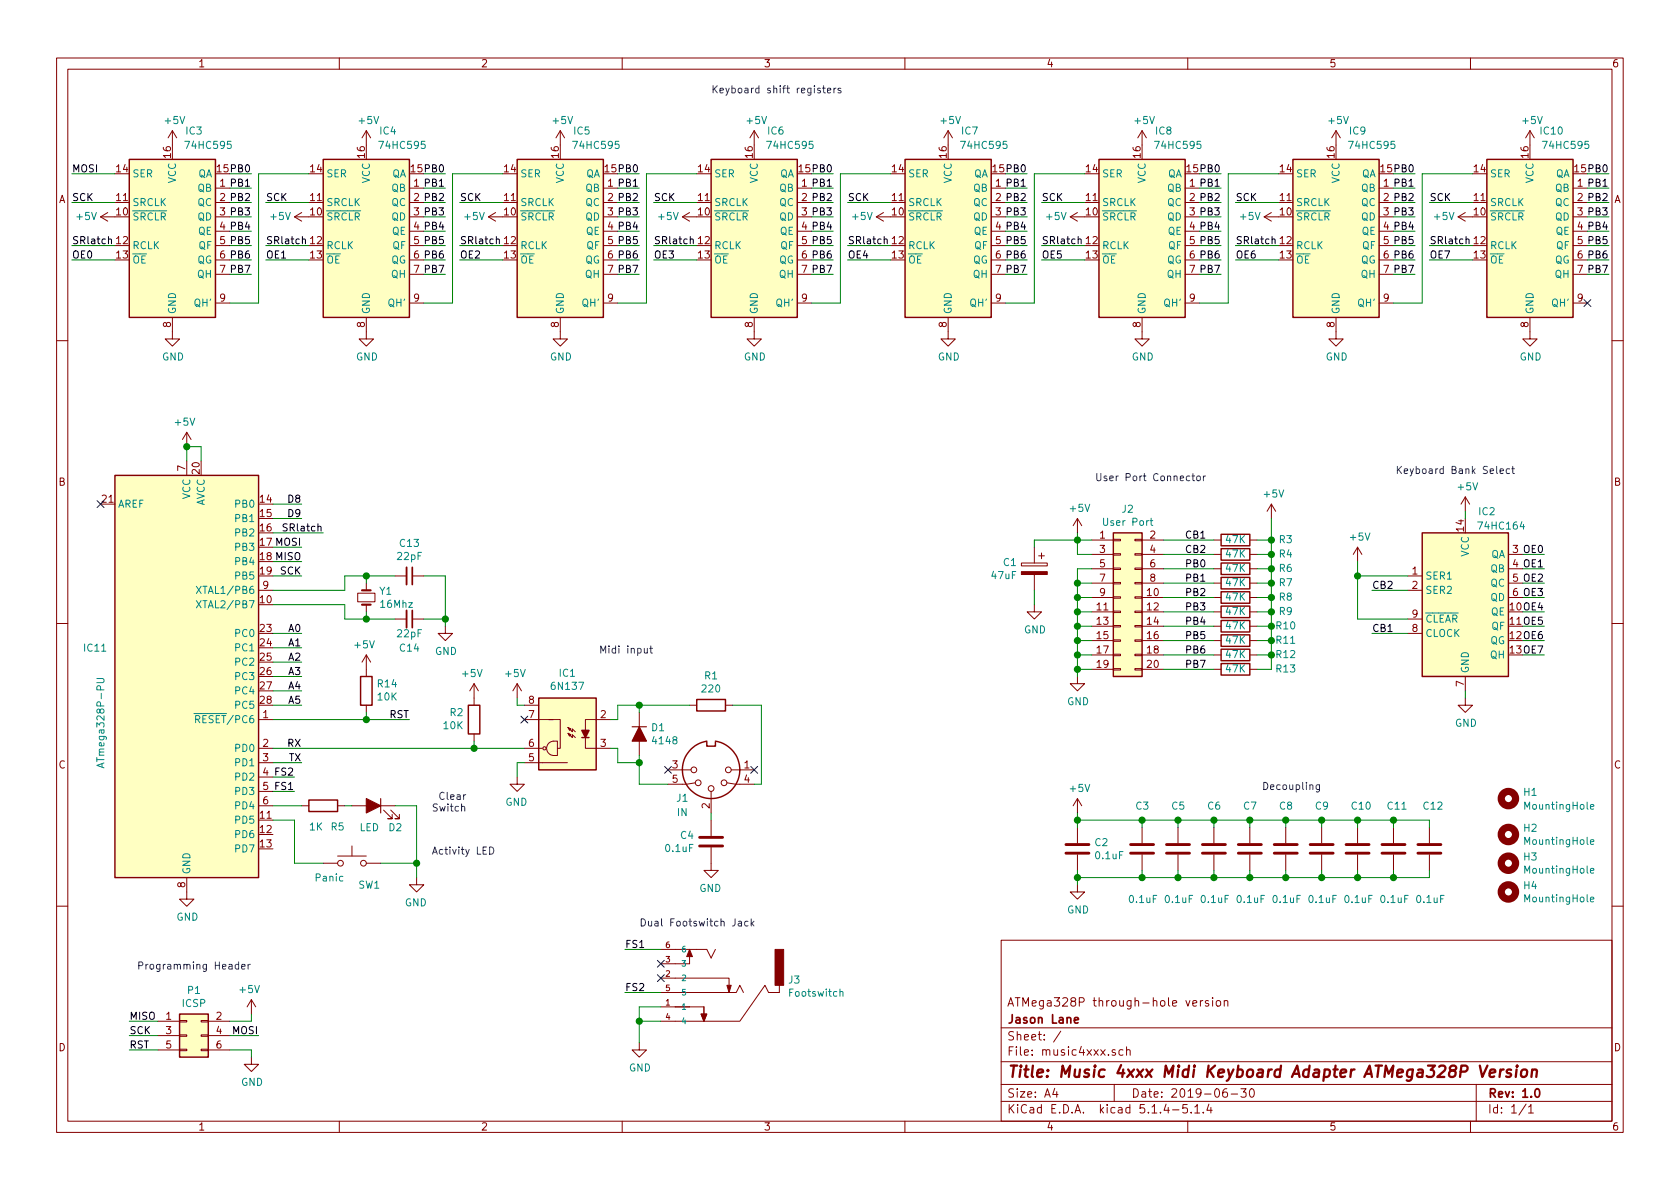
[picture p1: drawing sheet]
<svg xmlns="http://www.w3.org/2000/svg" width="297mm" height="210mm" viewBox="0 0 297 210" stroke-linecap="round" stroke-linejoin="round" font-family="sans-serif">
<g fill="none" stroke="#840000" stroke-width=".18">
<path d="M10 10.3h277v189.9h-277zM12 12.2h273v186.1h-273zM60 10.3v1.9M110 10.3v1.9M160 10.3v1.9M210 10.3v1.9M260 10.3v1.9M17.8 38.3h2.5M17.8 38.3l1.2 .8M19 37.6l-1.2 .7M30.5 23.1l-.8 1.3M30.5 23.1v2.5"/>
<path d="M30.5 23.1l.7 1.3M38.1 33.3h2.5M38.1 35.8h2.5M38.1 38.3h2.5M52.1 38.3h2.5M52.1 38.3l1.2 .8M53.3 37.6l-1.2 .7M64.8 23.1v2.5M64.8 23.1l-.8 1.3M64.8 23.1l.7 1.3M72.4 33.3h2.5M72.4 35.8h2.5"/>
<path d="M72.4 38.3h2.5M86.4 38.3h2.5M86.4 38.3l1.2 .8M87.6 37.6l-1.2 .7M99.1 23.1v2.5M99.1 23.1l-.8 1.3M99.1 23.1l.7 1.3M106.7 33.3h2.5M106.7 35.8h2.5M106.7 38.3h2.5M120.6 38.3h2.6M120.6 38.3l1.3 .8"/>
<path d="M121.9 37.6l-1.3 .7M133.3 23.1l-.7 1.3M133.3 23.1v2.5M133.3 23.1l.8 1.3M141 33.3h2.5M141 35.8h2.5M141 38.3h2.5M154.9 38.3h2.6M154.9 38.3l1.3 .8M156.2 37.6l-1.3 .7M167.6 23.1l-.7 1.3M167.6 23.1v2.5"/>
<path d="M167.6 23.1l.8 1.3M175.3 33.3h2.5M175.3 35.8h2.5M175.3 38.3h2.5M189.2 38.3h2.6M189.2 38.3l1.3 .8M190.5 37.6l-1.3 .7M201.9 23.1v2.5M201.9 23.1l-.7 1.3M201.9 23.1l.8 1.3M209.5 33.3h2.6M209.5 35.8h2.6"/>
<path d="M209.5 38.3h2.6M223.5 38.3h2.6M223.5 38.3l1.3 .8M224.8 37.6l-1.3 .7M236.2 23.1l-.7 1.3M236.2 23.1v2.5M236.2 23.1l.8 1.3M243.8 33.3h2.6M243.8 35.8h2.6M243.8 38.3h2.6M257.8 38.3h2.5M257.8 38.3l1.3 .8"/>
<path d="M259.1 37.6l-1.3 .7M270.5 23.1l-.8 1.3M270.5 23.1v2.5M270.5 23.1l.8 1.3M278.1 33.3h2.6M278.1 35.8h2.6M278.1 38.3h2.6M30.5 56.1v3.8h1.2l-1.2 1.3-1.3-1.3h1.3M38.1 40.9h2.5M38.1 43.4h2.5M38.1 46h2.5M38.1 48.5h2.5"/>
<path d="M38.1 53.6h2.5M64.8 56.1v3.8h1.2l-1.2 1.3-1.3-1.3h1.3M72.4 40.9h2.5M72.4 43.4h2.5M72.4 46h2.5M72.4 48.5h2.5M72.4 53.6h2.5M99.1 56.1v3.8h1.2l-1.2 1.3-1.3-1.3h1.3M106.7 40.9h2.5M106.7 43.4h2.5M106.7 46h2.5M106.7 48.5h2.5"/>
<path d="M106.7 53.6h2.5M133.3 56.1v3.8h1.3l-1.3 1.3-1.2-1.3h1.2M141 40.9h2.5M141 43.4h2.5M141 46h2.5M141 48.5h2.5M141 53.6h2.5M167.6 56.1v3.8h1.3l-1.3 1.3-1.2-1.3h1.2M175.3 40.9h2.5M175.3 43.4h2.5M175.3 46h2.5M175.3 48.5h2.5"/>
<path d="M175.3 53.6h2.5M201.9 56.1v3.8h1.3l-1.3 1.3-1.2-1.3h1.2M209.5 40.9h2.6M209.5 43.4h2.6M209.5 46h2.6M209.5 48.5h2.6M209.5 53.6h2.6M236.2 56.1v3.8h1.3l-1.3 1.3-1.3-1.3h1.3M243.8 40.9h2.6M243.8 43.4h2.6M243.8 46h2.6M243.8 48.5h2.6"/>
<path d="M243.8 53.6h2.6M270.5 56.1v3.8h1.3l-1.3 1.3-1.3-1.3h1.3M278.1 40.9h2.6M278.1 43.4h2.6M278.1 46h2.6M278.1 48.5h2.6M278.1 53.6h2.6M10 60.2h2M33 76.4l.8 1.3M33 76.4v2.6M33 76.4l-.7 1.3M285 60.2h2"/>
<path d="M33 81.5v2.6M180.6 99.6h4.6v.5h-4.6zM182.9 96.8v2.8M183.6 98.3h1.1M184.1 97.8v1M190.5 91.7v2.5M190.5 91.7l-.8 1.3M190.5 91.7l.8 1.3M193 98h3.8M193 95.5h3.8M196.8 97.9h1.3v.3h-1.3zM196.8 95.4h1.3v.2h-1.3z"/>
<path d="M200.7 97.9h1.2v.3h-1.2zM200.7 95.4h1.2v.2h-1.2zM201.9 98h3.8M201.9 95.5h3.8M214.6 98h1.3M214.6 95.5h1.3M221 98h1.2M221 95.5h1.2M224.8 89.1l-.8 1.3M224.8 89.1v2.6M224.8 89.1l.8 1.3M240 96.8l-.7 1.2"/>
<path d="M240 96.8v2.5M240 96.8l.8 1.2M259.1 87.9l-.8 1.2M259.1 87.9v2.5M259.1 87.9l.7 1.2M266.7 98h2.5M10 110.3h2M45.7 104.4h2.6M63.2 104.9h3.1v1.5h-3.1zM64.8 115.8l.7 1.3M64.8 103.1v1.3M64.8 106.9v1.3"/>
<path d="M64.8 115.8v3.8M64.8 115.8l-.8 1.3M69.8 109.5h2.1M69.8 101.8h2.1M72.9 109.5h2M72.9 101.8h2M78.7 110.7v1.3h1.3l-1.3 1.3-1.2-1.3h1.2M182.9 106.9v1.3h1.2l-1.2 1.3-1.3-1.3h1.3M182.9 101.6v2.8M190.5 119.6v1.3h1.3l-1.3 1.3-1.3-1.3h1.3M193 103.1h3.8M193 100.6h3.8"/>
<path d="M193 105.7h3.8M193 118.4h3.8M193 115.8h3.8M193 113.3h3.8M193 110.7h3.8M193 108.2h3.8M196.8 110.6h1.3v.3h-1.3zM196.8 113.2h1.3v.2h-1.3zM196.8 115.7h1.3v.2h-1.3zM196.8 118.2h1.3v.3h-1.3zM196.8 108.1h1.3v.2h-1.3zM196.8 103h1.3v.2h-1.3z"/>
<path d="M196.8 100.5h1.3v.2h-1.3zM196.8 105.5h1.3v.3h-1.3zM200.7 110.6h1.2v.3h-1.2zM200.7 113.2h1.2v.2h-1.2zM200.7 115.7h1.2v.2h-1.2zM200.7 118.2h1.2v.3h-1.2zM200.7 108.1h1.2v.2h-1.2zM200.7 103h1.2v.2h-1.2zM200.7 100.5h1.2v.2h-1.2zM200.7 105.5h1.2v.3h-1.2zM201.9 103.1h3.8M201.9 100.6h3.8"/>
<path d="M201.9 105.7h3.8M201.9 118.4h3.8M201.9 115.8h3.8M201.9 113.3h3.8M201.9 110.7h3.8M201.9 108.2h3.8M214.6 103.1h1.3M214.6 100.6h1.3M214.6 105.7h1.3M214.6 118.4h1.3M214.6 115.8h1.3M214.6 113.3h1.3"/>
<path d="M214.6 110.7h1.3M214.6 108.2h1.3M221 103.1h1.2M221 100.6h1.2M221 105.7h1.2M221 118.4h1.2M221 115.8h1.2M221 113.3h1.2M221 110.7h1.2M221 108.2h1.2M248.9 109.5h2.6M248.9 101.8h2.6"/>
<path d="M248.9 104.4h2.6M248.9 112h2.6M259.1 119.6v2.6M266.7 103.1h2.5M266.7 100.6h2.5M266.7 105.7h2.5M285 110.3h2M45.7 134.9h2.6M45.7 132.3h2.6M45.7 127.2h2.6M45.7 137.4h2.6M45.7 139.9h2.6"/>
<path d="M64.8 124.7v1.3M83.8 120.9v3.8M83.8 129.8v1.3M83.8 120.9l.8 1.3M83.8 120.9l-.7 1.3M91.4 137.4v1.3h-1.2l1.2 1.2 1.3-1.2h-1.3M91.4 120.9l.8 1.3M91.4 120.9v2.5M91.4 120.9l-.7 1.3M92.7 134.9h7.6M92.7 132.3h3.2M92.7 127.2h5.1"/>
<path d="M92.7 124.7h2.5M97 131.4l.6-.3h1v2.5h-.7a1.27 1.27 0 0 1-1.1-.8 1.27 1.27 0 0 1 .2-1.4zM97 127.2h2.1v5.1h-.5M100.4 128.6l.8 .8v-.5l.5 .5M100.4 128.6l.5 .3-.2 .3zM100.4 129.7l.3 .5 .2-.3-.5-.2 .8 .7v-.5l.5 .5M107.9 127.2h-4.4v5.1h4.4M113 126v7.6M118.1 136.1h4.1M121.9 124.7h1.3M122.9 138.4l-1.5 .3h-3.3M125.7 139.9v3.9"/>
<path d="M128.3 124.7h1.2M128.5 138.4l1.5 .3h3.3M129.3 136.1h4M259.1 123.4v1.3h1.2l-1.2 1.3-1.3-1.3h1.3M33 155.2v3.8h1.3l-1.3 1.3-1.3-1.3h1.3M45.7 142.5h2.6M53.3 142.5h1.3M57.1 152.6h2.6M59.7 142.5h1.3M59.7 151.4h5.1M62.2 142.5h7.6M62.2 149.6v1.8"/>
<path d="M64.8 152.6h2.5M67.8 143.3l1.5 1.5h-.7h.7v-.8M69.1 143.3l1.5 1.5h-.8h.8v-.8M73.7 155.2v1.3h-1.3l1.3 1.2 1.2-1.2h-1.2M125.7 149.9v4h-1.2l1.2 1.3 1.3-1.3h-1.3M125.7 145v2.8M190.5 156.5v1.2h1.3l-1.3 1.3-1.3-1.3h1.3M190.5 141.2l-.8 1.3M190.5 141.2v2.6M190.5 146.3v2.8M190.5 151.1v2.8M190.5 141.2l.8 1.3"/>
<path d="M201.9 146.3v2.8M201.9 151.1v2.8M208.3 146.3v2.8M208.3 151.1v2.8M214.6 146.3v2.8M214.6 151.1v2.8M221 146.3v2.8M221 151.1v2.8M227.3 146.3v2.8M227.3 151.1v2.8M233.7 146.3v2.8M233.7 151.1v2.8"/>
<path d="M240 146.3v2.8M240 151.1v2.8M246.4 146.3v2.8M246.4 151.1v2.8M252.7 146.3v2.8M252.7 151.1v2.8M10 160.2h2M44.4 176.8l.8 1.2M44.4 176.8v2.5M44.4 176.8l-.7 1.2M116.8 173h12.1v1.2M116.8 175.5h13.4l.6-1.3 .6 1.3"/>
<path d="M116.8 167.9h8.2l.7 1.5 .8-1.5M116.8 178h7.7v2.6M121.9 167.9v2.5h-5.1M137.8 174.2v1.3h-1.9l-.6-1.3-4.5 6.4h-14M177 166.3h108v32h-108zM210.9 177.4l.7-.1-.1-.3-.4-.1-.2 .2 .1 .7h.5M212.2 176.9v1M212.7 176.9l-.5 .3M213.7 177l-.4-.1-.2 .2 .1 .3 .5 .1v.3h-.6M214.4 176.4v.2M214.4 176.9v1M215.1 177.1l.2-.2 .4 .2v.7l-.2 .1-.4-.1z"/>
<path d="M216.5 177.1l.2-.2 .3 .1 .1 .9M216.5 176.9v1M285 160.2h2M27.9 180.6h3.8M27.9 183.1h3.8M27.9 185.7h3.8M31.7 185.5h1.3v.3h-1.3zM31.7 180.5h1.3v.2h-1.3zM31.7 183h1.3v.3h-1.3zM35.6 185.5h1.2v.3h-1.2zM35.6 180.5h1.2v.2h-1.2zM35.6 183h1.2v.3h-1.2z"/>
<path d="M36.8 180.6h3.8M36.8 183.1h3.8M36.8 185.7h3.8M44.4 186.9v1.3h1.3l-1.3 1.3-1.2-1.3h1.2M60 198.3v1.9M110 198.3v1.9M113 184.4v1.3h1.3l-1.3 1.2-1.2-1.2h1.2M160 198.3v1.9M177 194.8h108M177 191.8h108M177 187.8h108M177 181.8h108"/>
<path d="M186.5 192.5l-.4 1h1M186.8 193v1M187.6 182.3l-1.3 2M197 191.8v3M197.2 185.7l-.4-.1-.2 .2 .1 .2 .5 .2v.3h-.6M198.6 185.7l-.5-.1-.3 .3 .2 .6h.6M199.2 185.7l.2-.1 .4 .1v.9M199.2 185.1v1.5M207.3 196.3h1.2M209.9 195.3h-.7l-.1 .7 .2-.1 .5 .1 .2 .2-.1 .5-.2 .1-.6-.1M210 198.3v1.9M210.6 196.7v.1"/>
<path d="M211.3 195.8l.4-.5v1.5M211.3 196.8h.8M212.8 196.7v.1M213.7 195.2l-.3 1.1h.9M214.1 195.8v1M216.9 192.5a.62 .62 0 0 0-.7 .7l.1 .7 .2 .1 .5-.1v-.5l-.1-.2-.4-.1-.3 .3M217.7 193.5h1.1M219.4 192.5h.9l-.5 .6 .5 .1v.7l-.3 .1-.6-.1M221.1 192.6l.2-.1a.8 .8 0 0 1 .5 .8 .8 .8 0 0 1-.5 .7 1 1 0 0 1-.2-1.4zM260 198.3v1.9M261 191.8v6.5M269.8 195.2l-1.2 2"/>
<path d="M270.3 195.8l.4-.5v1.5M270.3 196.8h.8"/>
<circle cx="96.3" cy="132.3" r=".28"/>
<circle cx="122.7" cy="136.1" r=".51"/>
<circle cx="123.4" cy="138.4" r=".51"/>
<circle cx="125.7" cy="139.4" r=".51"/>
<circle cx="128" cy="138.4" r=".51"/>
<circle cx="128.8" cy="136.1" r=".51"/>
<circle cx="60.2" cy="152.6" r=".51"/>
<circle cx="64.3" cy="152.6" r=".51"/>
</g>
<path d="M72.9 100.3v3.1M72.9 107.9v3.1M190 180.4l.7-.1-.1-.3-.4-.1-.2 .2v.7h.6M271.5 192.7l.2-.2a.81 .81 0 0 1 .6 .6 .81 .81 0 0 1-.3 .8l-.1 .1a.79 .79 0 0 1-.4-1.3z" fill="none" stroke="#840000" stroke-width=".3"/>
<path d="M261.6 188.4l.5 2 .9-2M263.4 189.8l1-.2-.1-.4h-.7l-.3 1 .3 .2 .6-.1M265.3 189.1l-.2 1.3M265.9 189.1a.54 .54 0 0 0-.6 .4M267.2 189.2a.49 .49 0 0 0-.8 .3l.2 .3 .5 .1 .1 .2-.3 .3-.6-.1M268.1 189.1l-.1 1.3M268.2 188.4l-.1 .1 .1 .1v-.2v.2M269.1 189.3a.53 .53 0 0 1 .5-.2 .53 .53 0 0 1 .4 .4v.6a.54 .54 0 0 1-.6 .4 .54 .54 0 0 1-.5-.4zM270.9 189.3a.5 .5 0 0 1 .9 .1l-.2 1M270.9 189.1l-.1 1.3" fill="none" stroke="#840000" stroke-width=".41"/>
<g fill="none" stroke="#840000" stroke-width=".51">
<path d="M123.7 149.6h4.1M123.7 148.1h4.1M188.5 150.9h4M188.5 149.3h4M199.9 150.9h4.1M199.9 149.3h4.1M206.2 150.9h4.1M206.2 149.3h4.1M212.6 150.9h4.1M212.6 149.3h4.1M218.9 150.9h4.1M218.9 149.3h4.1"/>
<path d="M225.3 150.9h4.1M225.3 149.3h4.1M231.6 150.9h4.1M231.6 149.3h4.1M238 150.9h4.1M238 149.3h4.1M244.3 150.9h4.1M244.3 149.3h4.1M250.7 150.9h4.1M250.7 149.3h4.1"/>
</g>
<g fill="#ffffc2" stroke="#ffffc2" stroke-width=".18">
<path d="M95.2 123.4h10.2v12.7h-10.2z"/>
<path d="M194.3 28.2h15.2v27.9h-15.2z"/>
<path d="M125.7 28.2h15.3v27.9h-15.3z"/>
<path d="M160 28.2h15.3v27.9h-15.3z"/>
<path d="M262.9 28.2h15.2v27.9h-15.2z"/>
<path d="M22.9 28.2h15.2v27.9h-15.2z"/>
<path d="M31.7 179.3h5.1v7.6h-5.1z"/>
<path d="M251.5 94.2h15.2v25.4h-15.2z"/>
<path d="M20.3 84.1h25.4v71.1h-25.4z"/>
<path d="M228.6 28.2h15.2v27.9h-15.2z"/>
<path d="M196.8 94.2h5.1v25.4h-5.1z"/>
<path d="M91.4 28.2h15.3v27.9h-15.3z"/>
<path d="M57.1 28.2h15.3v27.9h-15.3z"/>
</g>
<g fill="none" stroke="#840000" stroke-width=".25">
<path d="M22.9 28.2h15.2v27.9h-15.2zM57.1 28.2h15.3v27.9h-15.3zM91.4 28.2h15.3v27.9h-15.3zM125.7 28.2h15.3v27.9h-15.3zM160 28.2h15.3v27.9h-15.3zM194.3 28.2h15.2v27.9h-15.2zM228.6 28.2h15.2v27.9h-15.2zM262.9 28.2h15.2v27.9h-15.2zM20.3 84.1h25.4v71.1h-25.4zM196.8 94.2h5.1v25.4h-5.1zM215.9 99.6h5.1v2h-5.1zM215.9 97h5.1v2.1h-5.1z"/>
<path d="M215.9 94.5h5.1v2h-5.1zM251.5 94.2h15.2v25.4h-15.2zM63.8 119.6h2v5.1h-2zM215.9 102.1h5.1v2h-5.1zM215.9 104.6h5.1v2.1h-5.1zM215.9 117.3h5.1v2.1h-5.1zM215.9 114.8h5.1v2h-5.1zM215.9 112.3h5.1v2h-5.1zM215.9 109.7h5.1v2.1h-5.1zM215.9 107.2h5.1v2h-5.1zM82.8 124.7h2v5.1h-2zM95.2 123.4h10.2v12.7h-10.2z"/>
<path d="M102.9 130.4h1.2M123.2 123.7h5.1v2h-5.1zM125 131.1a5.1 5.1 0 0 0-3.6 7.8 5.1 5.1 0 0 0 8.6 0 5.1 5.1 0 0 0-3.5-7.8M125 131.2v.7h1.5v-.7M54.6 141.5h5.1v2h-5.1zM31.7 179.3h5.1v7.6h-5.1z"/>
</g>
<path d="M102.9 129.2h1.2l-.6 1.2z" fill="#840000" stroke="#840000" stroke-width=".25"/>
<path d="M111.8 128.5h2.5M67.3 141.2v2.6" fill="none" stroke="#840000" stroke-width=".2"/>
<g fill="#840000" stroke="#840000" stroke-width=".2">
<path d="M113 128.5l1.3 2.6h-2.5z"/>
<path d="M64.8 141.2l2.5 1.3-2.5 1.3z"/>
</g>
<path d="M71.9 100.3v3.1M71.9 107.9v3.1" fill="none" stroke="#840000" stroke-width=".33"/>
<path d="M64 104.4h1.5M64 106.9h1.5" fill="none" stroke="#840000" stroke-width=".38"/>
<g fill="none" stroke="#008484" stroke-width=".18">
<path d="M203.3 92.1h.5M203.5 91.6v1.1l.3 .2M17.1 120h1.1l.2 .2-.1 .4-.1 .1h-1.1M34.7 106.2l.9 1.3M34.7 103.7l.9 1.2M35.6 106.2l-.9 1.3M35.6 103.7l-.9 1.2M18 135v.7M18.4 134.9l-1.3 .5 1.3 .4M34.3 126.2h1.3M34.6 127.2l.6-.1 .1-.1v-.3l-.2-.2h-.5v1.3M34.9 127.2l.4 .6"/>
<path d="M281.2 159l.6-.1v-.2l-.4-.1-.2 .2 .1 .6h.5M281.2 142.7l.6-.1v-.3h-.4l-.2 .1 .1 .6h.5M281.2 148.9l.6-.1v-.3h-.4l-.2 .2 .1 .6h.5M281.2 154l.6-.1v-.3h-.4l-.2 .1 .1 .7h.5M148.5 175.5l.2-.2 .3 .1v.8"/>
</g>
<g fill="#840000" stroke="#840000" stroke-width=".18">
<path d="M137 167.9h1.6v6.3h-1.6z"/>
<path d="M128.5 174.2h.8l-.4 1.3z"/>
<path d="M124 179.3h1l-.5 1.3z"/>
<path d="M121.9 167.9l.5 1.3h-1z"/>
<path d="M180.6 101.1h4.6v.5h-4.6z"/>
</g>
<g fill="none" stroke="#840000" stroke-width="1.3">
<circle cx="266.7" cy="152.6" r="1.27"/>
<circle cx="266.7" cy="147.6" r="1.27"/>
<circle cx="266.7" cy="157.7" r="1.27"/>
<circle cx="266.7" cy="141.2" r="1.27"/>
</g>
<g fill="none" stroke="#008400" stroke-width=".18">
<path d="M12.7 35.8h7.6M12.7 30.7h7.6M40.6 38.3h3.8M40.6 35.8h3.8M40.6 30.7h3.8M40.6 33.3h3.8M47 35.8h7.6M54.6 30.7h-8.9v22.9h-5.1M74.9 38.3h3.8M74.9 35.8h3.8M74.9 30.7h3.8M74.9 33.3h3.8"/>
<path d="M81.3 35.8h7.6M88.9 30.7h-8.9v22.9h-5.1M109.2 38.3h3.8M109.2 35.8h3.8M109.2 30.7h3.8M109.2 33.3h3.8M115.6 35.8h7.6M123.2 30.7h-8.9v22.9h-5.1M143.5 38.3h3.8M143.5 35.8h3.8M143.5 30.7h3.8M143.5 33.3h3.8"/>
<path d="M149.9 35.8h7.6M157.5 30.7h-8.9v22.9h-5.1M177.8 38.3h3.8M177.8 35.8h3.8M177.8 30.7h3.8M177.8 33.3h3.8M184.1 35.8h7.7M191.8 30.7h-8.9v22.9h-5.1M212.1 38.3h3.8M212.1 35.8h3.8M212.1 30.7h3.8M212.1 33.3h3.8"/>
<path d="M218.4 35.8h7.7M226.1 30.7h-8.9v22.9h-5.1M246.4 38.3h3.8M246.4 35.8h3.8M246.4 30.7h3.8M246.4 33.3h3.8M252.7 35.8h7.6M260.3 30.7h-8.8v22.9h-5.1M280.7 38.3h3.8M280.7 35.8h3.8M280.7 30.7h3.8M280.7 33.3h3.8"/>
<path d="M12.7 43.4h7.6M12.7 46h7.6M40.6 40.9h3.8M40.6 43.4h3.8M40.6 46h3.8M40.6 48.5h3.8M47 43.4h7.6M47 46h7.6M74.9 40.9h3.8M74.9 43.4h3.8M74.9 46h3.8M74.9 48.5h3.8"/>
<path d="M81.3 43.4h7.6M81.3 46h7.6M109.2 40.9h3.8M109.2 43.4h3.8M109.2 46h3.8M109.2 48.5h3.8M115.6 43.4h7.6M115.6 46h7.6M143.5 40.9h3.8M143.5 43.4h3.8M143.5 46h3.8M143.5 48.5h3.8"/>
<path d="M149.9 43.4h7.6M149.9 46h7.6M177.8 40.9h3.8M177.8 43.4h3.8M177.8 46h3.8M177.8 48.5h3.8M184.1 43.4h7.7M184.1 46h7.7M212.1 40.9h3.8M212.1 43.4h3.8M212.1 46h3.8M212.1 48.5h3.8"/>
<path d="M218.4 43.4h7.7M218.4 46h7.7M246.4 40.9h3.8M246.4 43.4h3.8M246.4 46h3.8M246.4 48.5h3.8M252.7 43.4h7.6M252.7 46h7.6M280.7 40.9h3.8M280.7 43.4h3.8M280.7 46h3.8M280.7 48.5h3.8"/>
<path d="M33 81.5v-2.5h2.6v2.5M48.3 94.2h8.8M48.3 89.1h5M48.3 96.8h5M48.3 91.7h5M48.3 99.3h5M190.5 94.2v3.8h2.5M193 95.5h-10.1v1.3M205.7 95.5h8.9M205.7 98h8.9M222.2 95.5h2.6M222.2 98h2.6"/>
<path d="M224.8 91.7v26.7h-2.6M240 99.3v10.2h8.9M259.1 90.4v1.3M269.2 98h3.8M48.3 106.9h12.7v2.6h8.8M48.3 101.8h5M48.3 114.5h5M48.3 112h5M48.3 117.1h5M48.3 119.6h5M64.8 101.8v1.3M64.8 108.2v1.3"/>
<path d="M69.8 101.8h-8.8v2.6h-12.7M74.9 109.5h3.8M74.9 101.8h3.8v8.9M182.9 104.4v2.5M190.5 108.2h2.5M190.5 118.4h2.5M190.5 115.8h2.5M190.5 113.3h2.5M190.5 110.7h2.5M190.5 105.7h2.5M190.5 103.1h2.5M193 100.6h-2.5v19"/>
<path d="M205.7 108.2h8.9M205.7 118.4h8.9M205.7 115.8h8.9M205.7 113.3h8.9M205.7 110.7h8.9M205.7 105.7h8.9M205.7 103.1h8.9M205.7 100.6h8.9M222.2 108.2h2.6M222.2 115.8h2.6M222.2 113.3h2.6M222.2 110.7h2.6"/>
<path d="M222.2 105.7h2.6M222.2 103.1h2.6M222.2 100.6h2.6M240 101.8h8.9M242.6 112h6.3M242.6 104.4h6.3M269.2 108.2h3.8M269.2 115.8h3.8M269.2 113.3h3.8M269.2 110.7h3.8M269.2 105.7h3.8M269.2 103.1h3.8"/>
<path d="M269.2 100.6h3.8M48.3 124.7h5M48.3 122.2h5M48.3 139.9h3.8M48.3 132.3h44.4M48.3 137.4h3.8M48.3 134.9h5M48.3 127.2h24.1M64.8 126v1.2M83.8 131.1v1.2M91.4 123.4v1.3h1.3M92.7 134.9h-1.3v2.5"/>
<path d="M107.9 132.3h1.3v2.6h3.8M113 124.7v1.3M113 133.6v5.1h5.1M121.9 124.7h-12.7v2.5h-1.3M129.5 124.7h5.1v14h-1.3M259.1 122.2v1.2M48.3 142.5h5M48.3 145h3.8v7.6h5M61 142.5h1.2M67.3 152.6h6.4M69.8 142.5h3.9v12.7M125.7 143.8v1.2"/>
<path d="M190.5 143.8v2.5M190.5 153.9v2.6M190.5 145h62.2v1.3M201.9 145v1.3M201.9 153.9v1.3M208.3 145v1.3M208.3 153.9v1.3M214.6 145v1.3M214.6 153.9v1.3M221 145v1.3M221 153.9v1.3M227.3 145v1.3"/>
<path d="M227.3 153.9v1.3M233.7 145v1.3M233.7 153.9v1.3M240 145v1.3M240 153.9v1.3M246.4 145v1.3M246.4 153.9v1.3M252.7 153.9v1.3h-62.2M44.4 179.3v1.3h-3.8M110.5 167.9h6.3M110.5 175.5h6.3M116.8 178h-3.8v6.4"/>
<path d="M22.9 180.6h5M22.9 185.7h5M22.9 183.1h5M40.6 185.7h3.8v1.2M40.6 183.1h5.1M113 180.6h3.8"/>
</g>
<path d="M19.2 42.4l.2-.1h.3v.8M53.5 42.4l.1-.1h.3l.1 .8M87.8 42.4l.1-.1h.3l.1 .8M122 42.4l.2-.1h.3l.1 .8M156.3 42.4l.2-.1h.3l.1 .8M190.6 42.4l.2-.1h.3l.1 .8M224.9 42.4l.2-.1h.3l.1 .8M259.2 42.4l.2-.1h.3v.8M50.8 92.7l-.5-.1-.3 .3 .2 .3 .5 .2v.4l-.2 .1-.5-.1" fill="none" stroke="#000" stroke-width=".18"/>
<g fill="none" stroke="#0000c2" stroke-width=".18">
<path d="M145 15.6h-.3l-.1 .2v.1l.4 .2v.3h-.4M145.4 15.6h.5M145.6 15.2v1.1l.3 .1M146.3 16l.6-.1-.1-.3h-.3l-.2 .2 .1 .6h.4M147.4 15.6v.8M147.8 15.6l-.4 .2M148.7 15.6h-.3l-.2 .2v.1l.5 .2v.3h-.5M193.9 83.7v1.1l.3 .2h.2l.2-.2v-1.1M195.7 84.2h-.3l-.2 .1v.2l.5 .2v.3h-.5M213.2 84.2l-.4 .2M247.1 82.5v1.2M247.3 83l.5 .7"/>
<path d="M247.8 82.5l-.7 .7M248.3 83.3l.6-.1-.1-.2-.3-.1-.2 .2v.6h.5M267.3 82.9h.5M267.5 82.5v1.1l.3 .1M106.2 115.5v-1.3l.5 .9 .4-.9v1.3M114.9 114.6h.5M115.1 114.2v1.1l.3 .2M223.4 138.3a.64 .64 0 0 1 .8 .7 .64 .64 0 0 1-.8 .6zM76.5 151l.4-1.2 .4 1.2M76.6 150.7h.6M86.6 149.8a.64 .64 0 0 1 .7 .6 .64 .64 0 0 1-.7 .6zM24.5 170.8l.7-.1v-.5l-.2-.1h-.5v1.3"/>
<path d="M25.8 170.5v.9M26.2 170.5l-.3 .1-.1 .2M44.2 170.5l-.3 .3M130.6 163h.5v.7M131.1 163.2l-.4 .1-.2 .1 .2 .3h.4M132.3 163l-.4-.1-.3 .2 .2 .6h.5M132.8 162.5v1.2M132.9 163.3l.4 .4M133.3 162.9l-.5 .5"/>
</g>
<g fill="#008400" stroke="#008400" stroke-width=".25">
<circle cx="221" cy="145" r=".51"/>
<circle cx="233.7" cy="155.2" r=".51"/>
<circle cx="113" cy="180.6" r=".51"/>
<circle cx="240" cy="101.8" r=".51"/>
<circle cx="233.7" cy="145" r=".51"/>
<circle cx="201.9" cy="155.2" r=".51"/>
<circle cx="201.9" cy="145" r=".51"/>
<circle cx="208.3" cy="155.2" r=".51"/>
<circle cx="208.3" cy="145" r=".51"/>
<circle cx="214.6" cy="155.2" r=".51"/>
<circle cx="214.6" cy="145" r=".51"/>
<circle cx="221" cy="155.2" r=".51"/>
<circle cx="240" cy="155.2" r=".51"/>
<circle cx="190.5" cy="118.4" r=".51"/>
<circle cx="190.5" cy="115.8" r=".51"/>
<circle cx="190.5" cy="113.3" r=".51"/>
<circle cx="227.3" cy="155.2" r=".51"/>
<circle cx="227.3" cy="145" r=".51"/>
<circle cx="190.5" cy="110.7" r=".51"/>
<circle cx="190.5" cy="108.2" r=".51"/>
<circle cx="73.7" cy="152.6" r=".51"/>
<circle cx="190.5" cy="105.7" r=".51"/>
<circle cx="190.5" cy="103.1" r=".51"/>
<circle cx="190.5" cy="95.5" r=".51"/>
<circle cx="190.5" cy="155.2" r=".51"/>
<circle cx="190.5" cy="145" r=".51"/>
<circle cx="224.8" cy="98" r=".51"/>
<circle cx="64.8" cy="127.2" r=".51"/>
<circle cx="113" cy="124.7" r=".51"/>
<circle cx="113" cy="134.9" r=".51"/>
<circle cx="83.8" cy="132.3" r=".51"/>
<circle cx="78.7" cy="109.5" r=".51"/>
<circle cx="64.8" cy="101.8" r=".51"/>
<circle cx="64.8" cy="109.5" r=".51"/>
<circle cx="33" cy="79" r=".51"/>
<circle cx="224.8" cy="95.5" r=".51"/>
<circle cx="240" cy="145" r=".51"/>
<circle cx="224.8" cy="100.6" r=".51"/>
<circle cx="224.8" cy="103.1" r=".51"/>
<circle cx="224.8" cy="105.7" r=".51"/>
<circle cx="224.8" cy="108.2" r=".51"/>
<circle cx="224.8" cy="110.7" r=".51"/>
<circle cx="224.8" cy="113.3" r=".51"/>
<circle cx="224.8" cy="115.8" r=".51"/>
<circle cx="246.4" cy="155.2" r=".51"/>
<circle cx="246.4" cy="145" r=".51"/>
</g>
<g fill="none" stroke="#000084" stroke-width=".18">
<path d="M280.1 53l1.2 1.2M281.3 53l-1.2 1.2M17.2 88.5l1.2 1.3M18.4 88.5l-1.2 1.3M92.1 126.6l1.2 1.3M93.3 126.6l-1.2 1.3M117.5 135.5l1.2 1.2M118.7 135.5l-1.2 1.2M132.7 135.5l1.3 1.2M134 135.5l-1.3 1.2M116.2 169.8l1.2 1.2M116.2 172.4l1.2 1.2"/>
<path d="M117.4 169.8l-1.2 1.2M117.4 172.4l-1.2 1.2"/>
</g>
<text font-size="2.8" fill="#840000" x="178" y="190.5">Title: Music 4xxx Midi Keyboard Adapter ATMega328P Version</text>
<g font-size="2.1" fill="#840000">
<text x="178" y="178">ATMega328P through-hole version</text>
<text x="178" y="184">Sheet: /</text>
<text x="178" y="181">Jason Lane</text>
<text x="178" y="186.7">File: music4xxx.sch</text>
<text x="178" y="196.9">KiCad E.D.A. kicad 5.1.4-5.1.4</text>
<text x="178" y="194.1">Size: A4</text>
<text x="200" y="194.1">Date: 2019-06-30</text>
<text x="263" y="194.1">Rev: 1.0</text>
<text x="263" y="196.9">Id: 1/1</text>
</g>
<g font-size="1.8" fill="#840000">
<text x="35" y="11.9">1</text>
<text x="85" y="11.9">2</text>
<text x="135" y="11.9">3</text>
<text x="185" y="11.9">4</text>
<text x="235" y="11.9">5</text>
<text x="285" y="11.9">6</text>
<text x="30.2" y="27.9" transform="rotate(-90 30.2 27.9)">16</text>
<text x="64.5" y="27.9" transform="rotate(-90 64.5 27.9)">16</text>
<text x="98.8" y="27.9" transform="rotate(-90 98.8 27.9)">16</text>
<text x="133.1" y="27.9" transform="rotate(-90 133.1 27.9)">16</text>
<text x="167.4" y="27.9" transform="rotate(-90 167.4 27.9)">16</text>
<text x="201.7" y="27.9" transform="rotate(-90 201.7 27.9)">16</text>
<text x="236" y="27.9" transform="rotate(-90 236 27.9)">16</text>
<text x="270.3" y="27.9" transform="rotate(-90 270.3 27.9)">16</text>
<text x="10.4" y="35.9">A</text>
<text x="20.6" y="35.6">11</text>
<text x="20.6" y="30.5">14</text>
<text x="54.9" y="35.6">11</text>
<text x="54.9" y="30.5">14</text>
<text x="89.2" y="35.6">11</text>
<text x="89.2" y="30.5">14</text>
<text x="123.5" y="35.6">11</text>
<text x="123.5" y="30.5">14</text>
<text x="157.8" y="35.6">11</text>
<text x="157.8" y="30.5">14</text>
<text x="192.1" y="35.6">11</text>
<text x="192.1" y="30.5">14</text>
<text x="226.4" y="35.6">11</text>
<text x="226.4" y="30.5">14</text>
<text x="260.7" y="35.6">11</text>
<text x="260.7" y="30.5">14</text>
<text x="285.4" y="35.9">A</text>
<text x="20.6" y="38.1">10</text>
<text x="54.9" y="38.1">10</text>
<text x="89.2" y="38.1">10</text>
<text x="123.5" y="38.1">10</text>
<text x="157.8" y="38.1">10</text>
<text x="192.1" y="38.1">10</text>
<text x="226.4" y="38.1">10</text>
<text x="260.7" y="38.1">10</text>
<text x="20.6" y="43.2">12</text>
<text x="20.6" y="45.7">13</text>
<text x="54.9" y="43.2">12</text>
<text x="54.9" y="45.7">13</text>
<text x="89.2" y="43.2">12</text>
<text x="89.2" y="45.7">13</text>
<text x="123.5" y="43.2">12</text>
<text x="123.5" y="45.7">13</text>
<text x="157.8" y="43.2">12</text>
<text x="157.8" y="45.7">13</text>
<text x="192.1" y="43.2">12</text>
<text x="192.1" y="45.7">13</text>
<text x="226.4" y="43.2">12</text>
<text x="226.4" y="45.7">13</text>
<text x="260.7" y="43.2">12</text>
<text x="260.7" y="45.7">13</text>
<text x="38.9" y="53.3">9</text>
<text x="73.2" y="53.3">9</text>
<text x="107.5" y="53.3">9</text>
<text x="141.8" y="53.3">9</text>
<text x="176" y="53.3">9</text>
<text x="210.3" y="53.3">9</text>
<text x="244.6" y="53.3">9</text>
<text x="278.9" y="53.3">9</text>
<text x="30.2" y="57.9" transform="rotate(-90 30.2 57.9)">8</text>
<text x="64.5" y="57.9" transform="rotate(-90 64.5 57.9)">8</text>
<text x="98.8" y="57.9" transform="rotate(-90 98.8 57.9)">8</text>
<text x="133.1" y="57.9" transform="rotate(-90 133.1 57.9)">8</text>
<text x="167.4" y="57.9" transform="rotate(-90 167.4 57.9)">8</text>
<text x="201.7" y="57.9" transform="rotate(-90 201.7 57.9)">8</text>
<text x="236" y="57.9" transform="rotate(-90 236 57.9)">8</text>
<text x="270.3" y="57.9" transform="rotate(-90 270.3 57.9)">8</text>
<text x="32.8" y="83.3" transform="rotate(-90 32.8 83.3)">7</text>
<text x="35.3" y="83.8" transform="rotate(-90 35.3 83.8)">20</text>
<text x="10.4" y="85.9">B</text>
<text x="18.1" y="88.9">21</text>
<text x="46" y="88.9">14</text>
<text x="285.4" y="85.9">B</text>
<text x="46" y="91.4">15</text>
<text x="46" y="94">16</text>
<text x="194.5" y="95.2">1</text>
<text x="203.4" y="95.2">2</text>
<text x="258.8" y="93.9" transform="rotate(-90 258.8 93.9)">14</text>
<text x="46" y="101.6">19</text>
<text x="194.5" y="97.8">3</text>
<text x="194.5" y="100.3">5</text>
<text x="203.4" y="97.8">4</text>
<text x="203.4" y="100.3">6</text>
<text x="249.7" y="101.6">1</text>
<text x="46" y="106.7">10</text>
<text x="46.5" y="104.1">9</text>
<text x="194" y="107.9">11</text>
<text x="194.5" y="102.9">7</text>
<text x="194.5" y="105.4">9</text>
<text x="202.9" y="105.4">10</text>
<text x="202.9" y="107.9">12</text>
<text x="203.4" y="102.9">8</text>
<text x="249.7" y="104.1">2</text>
<text x="46" y="111.8">23</text>
<text x="194" y="110.5">13</text>
<text x="194" y="113">15</text>
<text x="202.9" y="110.5">14</text>
<text x="202.9" y="113">16</text>
<text x="249.7" y="111.8">8</text>
<text x="249.7" y="109.2">9</text>
<text x="46" y="114.3">24</text>
<text x="46" y="116.8">25</text>
<text x="46" y="119.4">26</text>
<text x="194" y="115.6">17</text>
<text x="194" y="118.1">19</text>
<text x="202.9" y="115.6">18</text>
<text x="202.9" y="118.1">20</text>
<text x="46" y="121.9">27</text>
<text x="46" y="124.5">28</text>
<text x="93.5" y="124.5">8</text>
<text x="258.8" y="121.4" transform="rotate(-90 258.8 121.4)">7</text>
<text x="46.5" y="127">1</text>
<text x="93.5" y="127">7</text>
<text x="106.2" y="127">2</text>
<text x="10.4" y="135.9">C</text>
<text x="46.5" y="132.1">2</text>
<text x="46.5" y="134.6">3</text>
<text x="46.5" y="137.2">4</text>
<text x="93.5" y="134.6">5</text>
<text x="93.5" y="132.1">6</text>
<text x="106.2" y="132.1">3</text>
<text x="118.9" y="135.9">3</text>
<text x="131.6" y="135.9">1</text>
<text x="285.4" y="135.9">C</text>
<text x="46.5" y="139.7">5</text>
<text x="46.5" y="142.2">6</text>
<text x="118.9" y="138.4">5</text>
<text x="125.5" y="143" transform="rotate(-90 125.5 143)">2</text>
<text x="131.6" y="138.4">4</text>
<text x="46" y="144.8">11</text>
<text x="46" y="147.3">12</text>
<text x="46" y="149.9">13</text>
<text x="32.8" y="156.9" transform="rotate(-90 32.8 156.9)">8</text>
<text x="10.4" y="185.9">D</text>
<text x="29.4" y="180.3">1</text>
<text x="29.4" y="182.9">3</text>
<text x="29.4" y="185.4">5</text>
<text x="38.3" y="180.3">2</text>
<text x="38.3" y="182.9">4</text>
<text x="38.3" y="185.4">6</text>
<text x="285.4" y="185.9">D</text>
<text x="35" y="199.9">1</text>
<text x="85" y="199.9">2</text>
<text x="135" y="199.9">3</text>
<text x="185" y="199.9">4</text>
<text x="235" y="199.9">5</text>
<text x="285" y="199.9">6</text>
</g>
<g font-size="1.8" fill="#0000c2">
<text x="125.7" y="16.5">Keyboard shift registers</text>
<text x="249.3" y="83.8">Keyboard Bank Select</text>
<text x="196.1" y="85.1">User Port Connector</text>
<text x="107.2" y="115.6">Midi input</text>
<text x="76.9" y="143.5">Switch</text>
<text x="78.1" y="141.4">Clear</text>
<text x="224.1" y="139.7">Decoupling</text>
<text x="77.2" y="151.1">Activity LED</text>
<text x="113" y="163.8">Dual Footswitch Jack</text>
<text x="26.5" y="171.4">Programming Header</text>
</g>
<g font-size="1.8" fill="#008484">
<text x="29.3" y="21.9">+5V</text>
<text x="32.9" y="23.8">IC3</text>
<text x="63.6" y="21.9">+5V</text>
<text x="67.2" y="23.8">IC4</text>
<text x="97.8" y="21.9">+5V</text>
<text x="101.5" y="23.8">IC5</text>
<text x="132.1" y="21.9">+5V</text>
<text x="135.8" y="23.8">IC6</text>
<text x="166.4" y="21.9">+5V</text>
<text x="170.1" y="23.8">IC7</text>
<text x="200.7" y="21.9">+5V</text>
<text x="204.4" y="23.8">IC8</text>
<text x="235" y="21.9">+5V</text>
<text x="238.7" y="23.8">IC9</text>
<text x="269.3" y="21.9">+5V</text>
<text x="272.5" y="23.8">IC10</text>
<text x="33.1" y="26.3">74HC595</text>
<text x="67.4" y="26.3">74HC595</text>
<text x="101.7" y="26.3">74HC595</text>
<text x="136" y="26.3">74HC595</text>
<text x="170.3" y="26.3">74HC595</text>
<text x="204.5" y="26.3">74HC595</text>
<text x="238.8" y="26.3">74HC595</text>
<text x="273.1" y="26.3">74HC595</text>
<text x="23.4" y="31.4">SER</text>
<text x="31.1" y="32.4" transform="rotate(-90 31.1 32.4)">VCC</text>
<text x="35" y="33.9">QB</text>
<text x="35" y="31.4">QA</text>
<text x="57.7" y="31.4">SER</text>
<text x="65.4" y="32.4" transform="rotate(-90 65.4 32.4)">VCC</text>
<text x="69.2" y="33.9">QB</text>
<text x="69.2" y="31.4">QA</text>
<text x="91.9" y="31.4">SER</text>
<text x="99.7" y="32.4" transform="rotate(-90 99.7 32.4)">VCC</text>
<text x="103.5" y="33.9">QB</text>
<text x="103.5" y="31.4">QA</text>
<text x="126.2" y="31.4">SER</text>
<text x="134" y="32.4" transform="rotate(-90 134 32.4)">VCC</text>
<text x="137.8" y="33.9">QB</text>
<text x="137.8" y="31.4">QA</text>
<text x="160.5" y="31.4">SER</text>
<text x="168.3" y="32.4" transform="rotate(-90 168.3 32.4)">VCC</text>
<text x="172.1" y="33.9">QB</text>
<text x="172.1" y="31.4">QA</text>
<text x="194.8" y="31.4">SER</text>
<text x="202.6" y="32.4" transform="rotate(-90 202.6 32.4)">VCC</text>
<text x="206.4" y="33.9">QB</text>
<text x="206.4" y="31.4">QA</text>
<text x="229.1" y="31.4">SER</text>
<text x="236.9" y="32.4" transform="rotate(-90 236.9 32.4)">VCC</text>
<text x="240.7" y="33.9">QB</text>
<text x="240.7" y="31.4">QA</text>
<text x="263.4" y="31.4">SER</text>
<text x="271.1" y="32.4" transform="rotate(-90 271.1 32.4)">VCC</text>
<text x="275" y="33.9">QB</text>
<text x="275" y="31.4">QA</text>
<text x="13.6" y="38.9">+5V</text>
<text x="23.4" y="39">SRCLR</text>
<text x="23.4" y="36.4">SRCLK</text>
<text x="35" y="36.4">QC</text>
<text x="35" y="39">QD</text>
<text x="35" y="41.5">QE</text>
<text x="47.9" y="38.9">+5V</text>
<text x="57.7" y="39">SRCLR</text>
<text x="57.7" y="36.4">SRCLK</text>
<text x="69.2" y="36.4">QC</text>
<text x="69.2" y="39">QD</text>
<text x="69.3" y="41.5">QE</text>
<text x="82.2" y="38.9">+5V</text>
<text x="91.9" y="39">SRCLR</text>
<text x="91.9" y="36.4">SRCLK</text>
<text x="103.5" y="36.4">QC</text>
<text x="103.5" y="39">QD</text>
<text x="103.6" y="41.5">QE</text>
<text x="116.5" y="38.9">+5V</text>
<text x="126.2" y="39">SRCLR</text>
<text x="126.2" y="36.4">SRCLK</text>
<text x="137.8" y="36.4">QC</text>
<text x="137.8" y="39">QD</text>
<text x="137.9" y="41.5">QE</text>
<text x="150.8" y="38.9">+5V</text>
<text x="160.5" y="39">SRCLR</text>
<text x="160.5" y="36.4">SRCLK</text>
<text x="172.1" y="36.4">QC</text>
<text x="172.1" y="39">QD</text>
<text x="172.2" y="41.5">QE</text>
<text x="185.1" y="38.9">+5V</text>
<text x="194.8" y="39">SRCLR</text>
<text x="194.8" y="36.4">SRCLK</text>
<text x="206.4" y="36.4">QC</text>
<text x="206.4" y="39">QD</text>
<text x="206.5" y="41.5">QE</text>
<text x="219.4" y="38.9">+5V</text>
<text x="229.1" y="39">SRCLR</text>
<text x="229.1" y="36.4">SRCLK</text>
<text x="240.7" y="36.4">QC</text>
<text x="240.7" y="39">QD</text>
<text x="240.8" y="41.5">QE</text>
<text x="253.7" y="38.9">+5V</text>
<text x="263.4" y="39">SRCLR</text>
<text x="263.4" y="36.4">SRCLK</text>
<text x="275" y="36.4">QC</text>
<text x="275" y="39">QD</text>
<text x="275.1" y="41.5">QE</text>
<text x="23.4" y="44.1">RCLK</text>
<text x="23.4" y="46.6">OE</text>
<text x="34.8" y="46.6">QG</text>
<text x="35.1" y="44.1">QF</text>
<text x="57.7" y="44.1">RCLK</text>
<text x="57.7" y="46.6">OE</text>
<text x="69.1" y="46.6">QG</text>
<text x="69.4" y="44.1">QF</text>
<text x="91.9" y="44.1">RCLK</text>
<text x="91.9" y="46.6">OE</text>
<text x="103.4" y="46.6">QG</text>
<text x="103.7" y="44.1">QF</text>
<text x="126.2" y="44.1">RCLK</text>
<text x="126.2" y="46.6">OE</text>
<text x="137.7" y="46.6">QG</text>
<text x="138" y="44.1">QF</text>
<text x="160.5" y="44.1">RCLK</text>
<text x="160.5" y="46.6">OE</text>
<text x="172" y="46.6">QG</text>
<text x="172.3" y="44.1">QF</text>
<text x="194.8" y="44.1">RCLK</text>
<text x="194.8" y="46.6">OE</text>
<text x="206.3" y="46.6">QG</text>
<text x="206.6" y="44.1">QF</text>
<text x="229.1" y="44.1">RCLK</text>
<text x="229.1" y="46.6">OE</text>
<text x="240.6" y="46.6">QG</text>
<text x="240.9" y="44.1">QF</text>
<text x="263.4" y="44.1">RCLK</text>
<text x="263.4" y="46.6">OE</text>
<text x="274.9" y="46.6">QG</text>
<text x="275.2" y="44.1">QF</text>
<text x="35" y="49.1">QH</text>
<text x="69.2" y="49.1">QH</text>
<text x="103.5" y="49.1">QH</text>
<text x="137.8" y="49.1">QH</text>
<text x="172.1" y="49.1">QH</text>
<text x="206.4" y="49.1">QH</text>
<text x="240.7" y="49.1">QH</text>
<text x="275" y="49.1">QH</text>
<text x="31.1" y="55.6" transform="rotate(-90 31.1 55.6)">GND</text>
<text x="34.5" y="54.2">QH'</text>
<text x="65.4" y="55.6" transform="rotate(-90 65.4 55.6)">GND</text>
<text x="68.8" y="54.2">QH'</text>
<text x="99.7" y="55.6" transform="rotate(-90 99.7 55.6)">GND</text>
<text x="103.1" y="54.2">QH'</text>
<text x="134" y="55.6" transform="rotate(-90 134 55.6)">GND</text>
<text x="137.4" y="54.2">QH'</text>
<text x="168.3" y="55.6" transform="rotate(-90 168.3 55.6)">GND</text>
<text x="171.7" y="54.2">QH'</text>
<text x="202.6" y="55.6" transform="rotate(-90 202.6 55.6)">GND</text>
<text x="206" y="54.2">QH'</text>
<text x="236.9" y="55.6" transform="rotate(-90 236.9 55.6)">GND</text>
<text x="240.3" y="54.2">QH'</text>
<text x="271.1" y="55.6" transform="rotate(-90 271.1 55.6)">GND</text>
<text x="274.5" y="54.2">QH'</text>
<text x="28.7" y="63.7">GND</text>
<text x="62.9" y="63.7">GND</text>
<text x="97.2" y="63.7">GND</text>
<text x="131.5" y="63.7">GND</text>
<text x="165.8" y="63.7">GND</text>
<text x="200.1" y="63.7">GND</text>
<text x="234.4" y="63.7">GND</text>
<text x="268.7" y="63.7">GND</text>
<text x="31" y="75.3">+5V</text>
<text x="20.8" y="89.8">AREF</text>
<text x="33.7" y="88.3" transform="rotate(-90 33.7 88.3)">VCC</text>
<text x="36.2" y="89.6" transform="rotate(-90 36.2 89.6)">AVCC</text>
<text x="41.8" y="89.8">PB0</text>
<text x="223.6" y="88">+5V</text>
<text x="257.9" y="86.7">+5V</text>
<text x="41.8" y="92.3">PB1</text>
<text x="41.8" y="94.9">PB2</text>
<text x="189.3" y="90.5">+5V</text>
<text x="195.4" y="93">User Port</text>
<text x="198.4" y="90.7">J2</text>
<text x="238.8" y="95.6">+5V</text>
<text x="261.5" y="91.1">IC2</text>
<text x="261.7" y="93.6">74HC164</text>
<text x="41.8" y="97.4">PB3</text>
<text x="41.8" y="99.9">PB4</text>
<text x="70.3" y="99">22pF</text>
<text x="70.8" y="96.7">C13</text>
<text x="177.4" y="100.1">C1</text>
<text x="216.8" y="101.1">47K</text>
<text x="216.8" y="98.6">47K</text>
<text x="216.8" y="96.1">47K</text>
<text x="226.2" y="101.1">R6</text>
<text x="226.2" y="98.6">R4</text>
<text x="226.2" y="96.1">R3</text>
<text x="259.7" y="98.5" transform="rotate(-90 259.7 98.5)">VCC</text>
<text x="263.6" y="98.7">QA</text>
<text x="263.6" y="101.2">QB</text>
<text x="35.7" y="107.6">XTAL2/PB7</text>
<text x="35.7" y="105">XTAL1/PB6</text>
<text x="41.8" y="102.5">PB5</text>
<text x="67.2" y="105.2">Y1</text>
<text x="67.4" y="107.5">16Mhz</text>
<text x="175.4" y="102.4">47uF</text>
<text x="216.8" y="103.7">47K</text>
<text x="216.8" y="106.2">47K</text>
<text x="226.2" y="103.7">R7</text>
<text x="226.2" y="106.2">R8</text>
<text x="252" y="102.5">SER1</text>
<text x="252" y="105">SER2</text>
<text x="263.6" y="103.8">QC</text>
<text x="263.6" y="106.3">QD</text>
<text x="41.8" y="112.6">PC0</text>
<text x="70.3" y="112.7">22pF</text>
<text x="181.1" y="112">GND</text>
<text x="216.8" y="113.8">47K</text>
<text x="216.8" y="111.3">47K</text>
<text x="216.8" y="108.8">47K</text>
<text x="225.7" y="113.8">R11</text>
<text x="225.7" y="111.3">R10</text>
<text x="226.2" y="108.8">R9</text>
<text x="252" y="112.6">CLOCK</text>
<text x="252" y="110.1">CLEAR</text>
<text x="263.4" y="113.9">QG</text>
<text x="263.6" y="108.8">QE</text>
<text x="263.7" y="111.4">QF</text>
<text x="15" y="115.2">IC11</text>
<text x="41.8" y="115.2">PC1</text>
<text x="41.8" y="117.7">PC2</text>
<text x="62.8" y="114.6">+5V</text>
<text x="70.8" y="115.2">C14</text>
<text x="76.9" y="115.8">GND</text>
<text x="81.8" y="119.7">+5V</text>
<text x="89.5" y="119.7">+5V</text>
<text x="98.9" y="119.7">IC1</text>
<text x="216.8" y="118.9">47K</text>
<text x="216.8" y="116.4">47K</text>
<text x="225.7" y="118.9">R13</text>
<text x="225.7" y="116.4">R12</text>
<text x="259.7" y="119.1" transform="rotate(-90 259.7 119.1)">GND</text>
<text x="263.6" y="116.5">QH</text>
<text x="41.8" y="120.3">PC3</text>
<text x="41.8" y="122.8">PC4</text>
<text x="41.8" y="125.3">PC5</text>
<text x="66.8" y="121.6">R14</text>
<text x="66.8" y="123.9">10K</text>
<text x="97.7" y="122">6N137</text>
<text x="124.2" y="122.4">220</text>
<text x="124.6" y="120.1">R1</text>
<text x="188.7" y="124.7">GND</text>
<text x="35.4" y="127.9">RESET/PC6</text>
<text x="78.5" y="129">10K</text>
<text x="79.6" y="126.6">R2</text>
<text x="115.2" y="129.3">D1</text>
<text x="115.6" y="131.6">4148</text>
<text x="257.3" y="128.5">GND</text>
<text x="18.5" y="134.9" transform="rotate(-90 18.5 134.9)">ATmega328P-PU</text>
<text x="41.8" y="133">PD0</text>
<text x="41.8" y="135.5">PD1</text>
<text x="41.8" y="138">PD2</text>
<text x="41.8" y="140.6">PD3</text>
<text x="41.8" y="143.1">PD4</text>
<text x="89.4" y="142.5">GND</text>
<text x="119.7" y="141.8">J1</text>
<text x="189.3" y="140">+5V</text>
<text x="200.9" y="143.2">C3</text>
<text x="207.2" y="143.2">C5</text>
<text x="213.6" y="143.2">C6</text>
<text x="219.9" y="143.2">C7</text>
<text x="226.3" y="143.2">C8</text>
<text x="232.6" y="143.2">C9</text>
<text x="239" y="143.2">C10</text>
<text x="245.4" y="143.2">C11</text>
<text x="251.7" y="143.2">C12</text>
<text x="269.5" y="140.7">H1</text>
<text x="269.8" y="143.2">MountingHole</text>
<text x="41.8" y="145.7">PD5</text>
<text x="41.8" y="148.2">PD6</text>
<text x="54.8" y="146.9">1K</text>
<text x="58.6" y="146.9">R5</text>
<text x="63.6" y="147">LED</text>
<text x="68.8" y="147">D2</text>
<text x="119.8" y="144.3">IN</text>
<text x="120.4" y="148.4">C4</text>
<text x="193.6" y="149.6">C2</text>
<text x="269.5" y="147.1">H2</text>
<text x="269.8" y="149.4">MountingHole</text>
<text x="33.7" y="154.7" transform="rotate(-90 33.7 154.7)">GND</text>
<text x="41.8" y="150.7">PD7</text>
<text x="55.9" y="155.9">Panic</text>
<text x="117.8" y="150.7">0.1uF</text>
<text x="193.8" y="151.9">0.1uF</text>
<text x="269.5" y="152.2">H3</text>
<text x="269.8" y="154.5">MountingHole</text>
<text x="63.4" y="157.1">SW1</text>
<text x="71.6" y="160.3">GND</text>
<text x="123.6" y="157.7">GND</text>
<text x="188.7" y="161.5">GND</text>
<text x="199.8" y="159.7">0.1uF</text>
<text x="206.1" y="159.7">0.1uF</text>
<text x="212.5" y="159.7">0.1uF</text>
<text x="218.8" y="159.7">0.1uF</text>
<text x="225.2" y="159.7">0.1uF</text>
<text x="231.5" y="159.7">0.1uF</text>
<text x="237.9" y="159.7">0.1uF</text>
<text x="244.2" y="159.7">0.1uF</text>
<text x="250.6" y="159.7">0.1uF</text>
<text x="269.5" y="157.2">H4</text>
<text x="269.8" y="159.6">MountingHole</text>
<text x="31.2" y="162.8">GND</text>
<text x="139.5" y="173.9">J3</text>
<text x="32.2" y="178.1">ICSP</text>
<text x="33.2" y="175.8">P1</text>
<text x="42.5" y="175.6">+5V</text>
<text x="139.7" y="176.2">Footswitch</text>
<text x="111.2" y="189.5">GND</text>
<text x="42.6" y="192">GND</text>
</g>
<g font-size="1.8">
<text x="12.7" y="30.5">MOSI</text>
<text x="12.7" y="35.6">SCK</text>
<text x="38.4" y="30.5">15 PB0</text>
<text x="38.9" y="33">1 PB1</text>
<text x="38.9" y="35.6">2 PB2</text>
<text x="47" y="35.6">SCK</text>
<text x="72.7" y="30.5">15 PB0</text>
<text x="73.2" y="33">1 PB1</text>
<text x="73.2" y="35.6">2 PB2</text>
<text x="81.3" y="35.6">SCK</text>
<text x="107" y="30.5">15 PB0</text>
<text x="107.5" y="33">1 PB1</text>
<text x="107.5" y="35.6">2 PB2</text>
<text x="115.6" y="35.6">SCK</text>
<text x="141.3" y="30.5">15 PB0</text>
<text x="141.8" y="33">1 PB1</text>
<text x="141.8" y="35.6">2 PB2</text>
<text x="149.9" y="35.6">SCK</text>
<text x="175.6" y="30.5">15 PB0</text>
<text x="176" y="33">1 PB1</text>
<text x="176" y="35.6">2 PB2</text>
<text x="184.1" y="35.6">SCK</text>
<text x="209.9" y="30.5">15 PB0</text>
<text x="210.3" y="33">1 PB1</text>
<text x="210.3" y="35.6">2 PB2</text>
<text x="218.4" y="35.6">SCK</text>
<text x="244.1" y="30.5">15 PB0</text>
<text x="244.6" y="33">1 PB1</text>
<text x="244.6" y="35.6">2 PB2</text>
<text x="252.7" y="35.6">SCK</text>
<text x="278.4" y="30.5">15 PB0</text>
<text x="278.9" y="33">1 PB1</text>
<text x="278.9" y="35.6">2 PB2</text>
<text x="38.9" y="38.1">3 PB3</text>
<text x="38.9" y="40.6">4 PB4</text>
<text x="73.2" y="38.1">3 PB3</text>
<text x="73.2" y="40.6">4 PB4</text>
<text x="107.5" y="38.1">3 PB3</text>
<text x="107.5" y="40.6">4 PB4</text>
<text x="141.8" y="38.1">3 PB3</text>
<text x="141.8" y="40.6">4 PB4</text>
<text x="176" y="38.1">3 PB3</text>
<text x="176" y="40.6">4 PB4</text>
<text x="210.3" y="38.1">3 PB3</text>
<text x="210.3" y="40.6">4 PB4</text>
<text x="244.6" y="38.1">3 PB3</text>
<text x="244.6" y="40.6">4 PB4</text>
<text x="278.9" y="38.1">3 PB3</text>
<text x="278.9" y="40.6">4 PB4</text>
<text x="12.7" y="43.2">SRlatch</text>
<text x="12.7" y="45.7">OE0</text>
<text x="38.9" y="43.2">5 PB5</text>
<text x="38.9" y="45.7">6 PB6</text>
<text x="47" y="45.7">OE1</text>
<text x="47" y="43.2">SRlatch</text>
<text x="73.2" y="43.2">5 PB5</text>
<text x="73.2" y="45.7">6 PB6</text>
<text x="81.3" y="45.7">OE2</text>
<text x="81.3" y="43.2">SRlatch</text>
<text x="107.5" y="43.2">5 PB5</text>
<text x="107.5" y="45.7">6 PB6</text>
<text x="115.6" y="45.7">OE3</text>
<text x="115.6" y="43.2">SRlatch</text>
<text x="141.8" y="43.2">5 PB5</text>
<text x="141.8" y="45.7">6 PB6</text>
<text x="149.9" y="43.2">SRlatch</text>
<text x="149.9" y="45.7">OE4</text>
<text x="176" y="43.2">5 PB5</text>
<text x="176" y="45.7">6 PB6</text>
<text x="184.1" y="43.2">SRlatch</text>
<text x="184.1" y="45.7">OE5</text>
<text x="210.3" y="43.2">5 PB5</text>
<text x="210.3" y="45.7">6 PB6</text>
<text x="218.4" y="43.2">SRlatch</text>
<text x="218.4" y="45.7">OE6</text>
<text x="244.6" y="43.2">5 PB5</text>
<text x="244.6" y="45.7">6 PB6</text>
<text x="252.7" y="45.7">OE7</text>
<text x="252.7" y="43.2">SRlatch</text>
<text x="278.9" y="43.2">5 PB5</text>
<text x="278.9" y="45.7">6 PB6</text>
<text x="38.9" y="48.3">7 PB7</text>
<text x="73.2" y="48.3">7 PB7</text>
<text x="107.5" y="48.3">7 PB7</text>
<text x="141.8" y="48.3">7 PB7</text>
<text x="176" y="48.3">7 PB7</text>
<text x="210.3" y="48.3">7 PB7</text>
<text x="244.6" y="48.3">7 PB7</text>
<text x="278.9" y="48.3">7 PB7</text>
<text x="51.1" y="88.9">D8</text>
<text x="50.6" y="94">SRlatch</text>
<text x="51.1" y="91.4">D9</text>
<text x="209.8" y="95.2">CB1</text>
<text x="46" y="96.5">17 MOSI</text>
<text x="46" y="99.1">18 MISO</text>
<text x="49.6" y="101.6">SCK</text>
<text x="209.8" y="97.8">CB2</text>
<text x="209.9" y="100.3">PB0</text>
<text x="267.5" y="97.8">3 OE0</text>
<text x="267.5" y="100.3">4 OE1</text>
<text x="209.9" y="102.9">PB1</text>
<text x="209.9" y="105.4">PB2</text>
<text x="209.9" y="107.9">PB3</text>
<text x="242.6" y="104.1">CB2</text>
<text x="267" y="107.9">10 OE4</text>
<text x="267.5" y="102.9">5 OE2</text>
<text x="267.5" y="105.4">6 OE3</text>
<text x="51.1" y="111.8">A0</text>
<text x="209.9" y="110.5">PB4</text>
<text x="209.9" y="113">PB5</text>
<text x="242.6" y="111.8">CB1</text>
<text x="267" y="110.5">11 OE5</text>
<text x="267" y="113">12 OE6</text>
<text x="51.1" y="114.3">A1</text>
<text x="51.1" y="116.8">A2</text>
<text x="51.1" y="119.4">A3</text>
<text x="209.9" y="115.6">PB6</text>
<text x="209.9" y="118.1">PB7</text>
<text x="267" y="115.6">13 OE7</text>
<text x="51.1" y="124.5">A5</text>
<text x="51.1" y="121.9">A4</text>
<text x="68.9" y="127">RST</text>
<text x="48.8" y="137.2">FS2</text>
<text x="50.9" y="132.1">RX</text>
<text x="51.1" y="134.6">TX</text>
<text x="48.8" y="139.7">FS1</text>
<text x="110.5" y="167.6">FS1</text>
<text x="110.5" y="175.3">FS2</text>
<text x="22.9" y="180.3">MISO</text>
<text x="22.9" y="185.4">RST</text>
<text x="22.9" y="182.9">SCK</text>
<text x="41.2" y="182.9">MOSI</text>
</g>
<g font-size="1.4" fill="#840000">
<text x="117.7" y="167.6">6</text>
<text x="117.7" y="172.7">2</text>
<text x="117.7" y="170.2">3</text>
<text x="117.7" y="177.8">1</text>
<text x="117.7" y="175.3">5</text>
<text x="117.7" y="180.3">4</text>
</g>
<g font-size="1.4" fill="#008484">
<text x="120.4" y="173.5">2</text>
<text x="120.4" y="170.9">3</text>
<text x="120.4" y="168.4">6</text>
<text x="120.4" y="178.6">1</text>
<text x="120.4" y="176">5</text>
<text x="120.4" y="181.1">4</text>
</g>
</svg>
